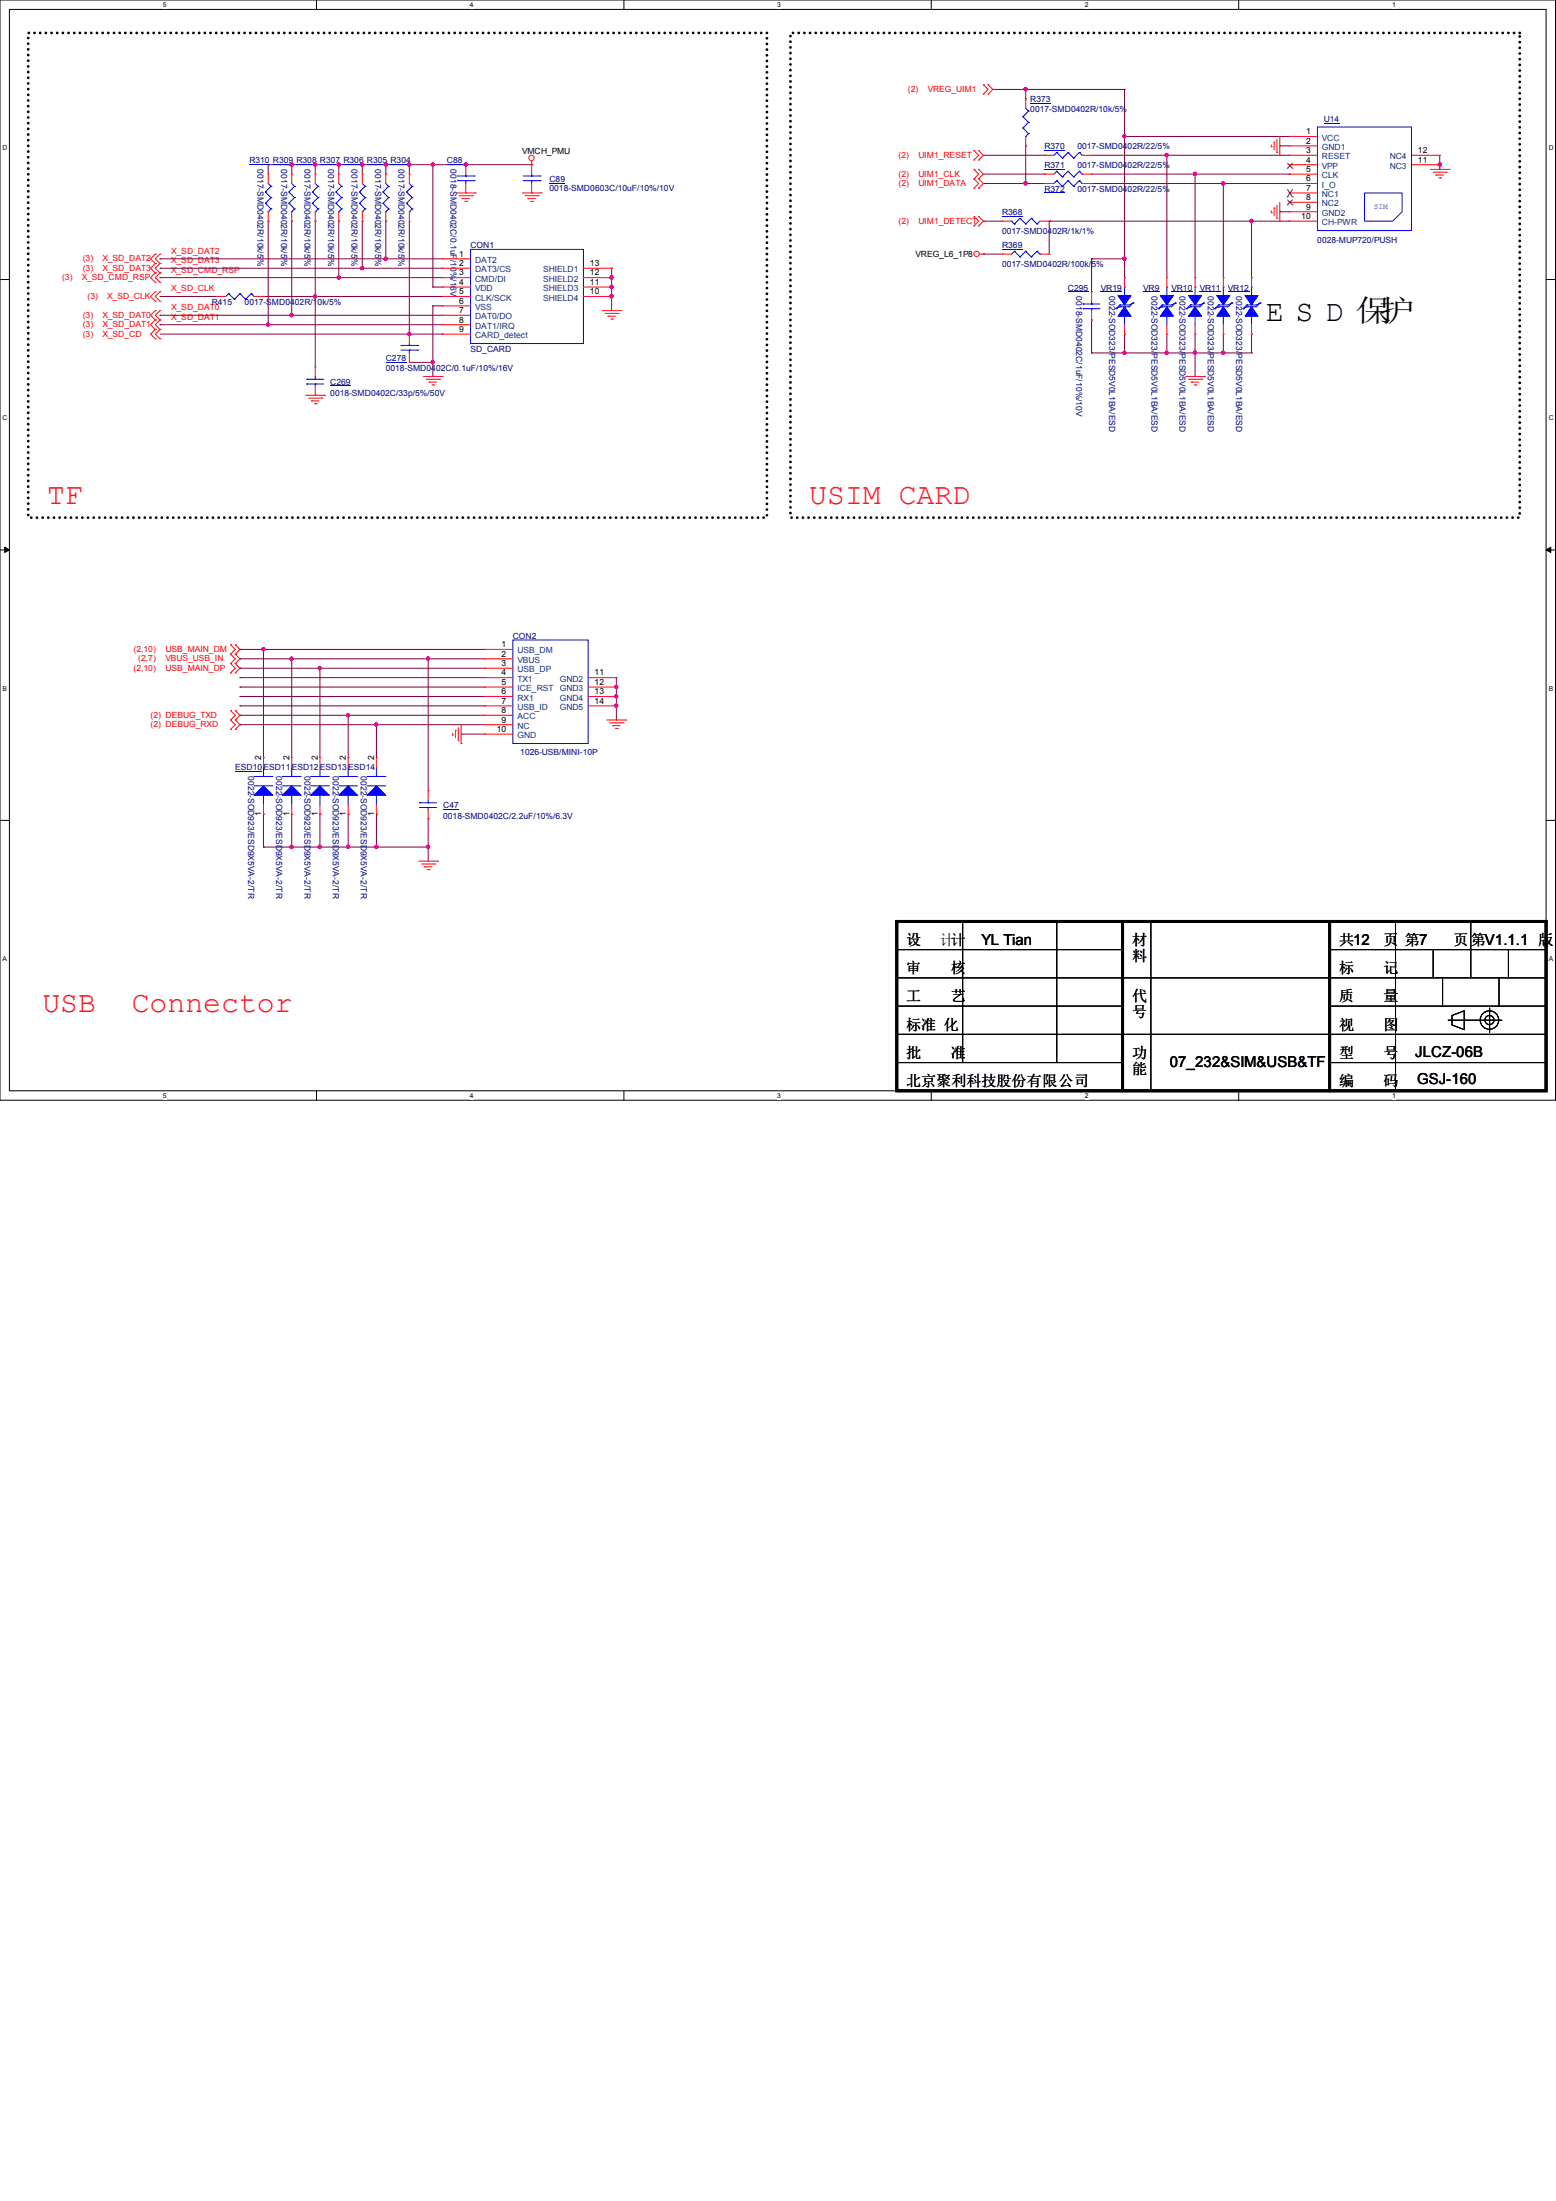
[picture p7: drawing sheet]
<svg xmlns="http://www.w3.org/2000/svg" width="210mm" height="297mm" viewBox="0 0 210 297" stroke-linecap="round" stroke-linejoin="round" font-family="sans-serif">
<path d="M0 0h209.9v148.5h-209.9zM1.3 1.3h207.4v145.9h-207.4z" fill="none" stroke="#000" stroke-width=".13"/>
<g fill="#fff">
<path d="M22 .1h.5v1h-.5z"/>
<path d="M22 147.3h.5v1h-.5z"/>
</g>
<path d="M42.7 0v1.3M42.7 147.2v1.3" fill="none" stroke="#000" stroke-width=".13"/>
<g fill="#fff">
<path d="M63.4 .1h.5v1h-.5z"/>
<path d="M63.4 147.3h.5v1h-.5z"/>
</g>
<path d="M84.2 0v1.3M84.2 147.2v1.3" fill="none" stroke="#000" stroke-width=".13"/>
<g fill="#fff">
<path d="M104.9 .1h.5v1h-.5z"/>
<path d="M104.9 147.3h.5v1h-.5z"/>
</g>
<path d="M125.7 0v1.3M125.7 147.2v1.3" fill="none" stroke="#000" stroke-width=".13"/>
<g fill="#fff">
<path d="M146.4 .1h.5v1h-.5z"/>
<path d="M146.4 147.3h.5v1h-.5z"/>
</g>
<path d="M167.2 0v1.3M167.2 147.2v1.3" fill="none" stroke="#000" stroke-width=".13"/>
<g fill="#fff">
<path d="M187.9 .1h.5v1h-.5z"/>
<path d="M187.9 147.3h.5v1h-.5z"/>
<path d="M.3 19.5h.7v1h-.7z"/>
<path d="M209 19.5h.6v1h-.6z"/>
<path d="M.3 55.9h.7v1h-.7z"/>
<path d="M209 55.9h.6v1h-.6z"/>
</g>
<path d="M0 37.7h1.3M208.7 37.7h1.2" fill="none" stroke="#000" stroke-width=".13"/>
<g fill="#fff">
<path d="M.3 92.4h.6v1h-.6z"/>
<path d="M209 92.4h.6v1h-.6z"/>
</g>
<path d="M0 74.2h1.3M208.7 74.2h1.2" fill="none" stroke="#000" stroke-width=".13"/>
<path d="M.6 73.8l.7 .4-.7 .3zM208.7 74.2l.6-.4v.7z" fill="#000" stroke="#000" stroke-width=".13"/>
<g fill="#fff">
<path d="M.3 128.9h.6v1h-.6z"/>
<path d="M209 128.9h.5v1h-.5z"/>
</g>
<g fill="none" stroke="#000" stroke-width=".13">
<path d="M0 110.7h1.3M208.7 110.7h1.2M121 139.6h87.7M121 132h87.7M121 128.1h30.5M121 135.8h30.5M129.9 124.3v19.1M142.6 124.3v19.1M155.3 124.3v22.9M179.5 135.8h29.2M179.5 128.1h29.2M188.3 124.3v22.9"/>
<path d="M193.4 128.1v3.9M194.7 132v3.8M195.5 137.7h7.2M196 137l1.6-.6v2.5l-1.6-.6zM198.5 124.3v7.7M201 136v3.3M202.3 132v3.8M203.6 128.1v3.9M121 143.4h30.5M179.5 143.4h29.2"/>
<circle cx="201" cy="137.6" r=".61"/>
<circle cx="201" cy="137.6" r="1.25"/>
</g>
<path d="M3.8 4.4h99.7v65.4h-99.7zM106.7 4.4h98.4v65.4h-98.4z" fill="none" stroke="#000" stroke-width=".38" stroke-dasharray="0 .8"/>
<g fill="none" stroke="#800040" stroke-width=".13">
<path d="M134 12.1h17.8M138.4 12.1h.1M138.4 19.7h.1M138.4 13.3h.1M138.4 12.1v1.2M138.4 19.7v5.1M151.8 12.1h.1M151.8 12.1v25.4M151.8 18.4h22.2M172.7 19.7h.1M172.7 19.7h1.3M174 18.4h.1"/>
<path d="M21.6 37.5h.1M21.6 36.2h.1M21.6 34.9h.1M21.6 37.5h38.1M21.6 36.2h38.1M21.6 34.9h38.1M36.2 29.8h.1M36.2 22.2h.1M36.2 22.2h35.6M36.2 22.2v1.3M36.2 29.8v14M39.4 29.8h.1"/>
<path d="M39.4 22.2h.1M39.4 22.2v1.3M39.4 29.8v12.7M42.5 29.8h.1M42.5 22.2h.1M42.5 22.2v1.3M42.5 29.8v19.7M45.7 29.8h.1M45.7 37.5h.1M45.7 22.2h.1M45.7 22.2v1.3M45.7 29.8v7.7"/>
<path d="M48.9 29.8h.1M48.9 36.2h.1M48.9 22.2h.1M48.9 22.2v1.3M48.9 29.8v6.4M52.1 29.8h.1M52.1 34.9h.1M52.1 22.2h.1M52.1 22.2v1.3M52.1 29.8v5.1M55.2 22.2h.1M55.2 22.2v1.3"/>
<path d="M55.2 29.8v15.3M58.4 38.7h.1M58.4 22.2h.1M58.4 38.7h1.3M58.4 22.2v16.5M62.9 22.2h.1M71.8 22.2h.1M82.5 36.2h.1M82.5 37.5h.1M82.5 38.7h.1M82.5 36.2v5.7M132.7 29.8h.1"/>
<path d="M132.7 34.3h.1M132.7 24.8h8.3M132.7 21h8.3M132.7 23.5h8.3M132.7 29.8h2.6M132.7 34.3h2.6M138.4 24.8h.1M141 21h.1M141 23.5h.1M141 24.8h.1M141.6 29.8h.1M141.6 29.8h32.4"/>
<path d="M141.6 29.8v4.5M147.3 34.9h.1M147.3 34.9h4.5M147.3 24.8h26.7M147.3 21h26.7M147.3 23.5h26.7M147.3 34.9v4.5M151.8 34.9h.1M151.8 37.5h.1M157.5 21h.1M157.5 21v16.5M161.3 23.5h.1"/>
<path d="M161.3 23.5v14M165.1 24.8h.1M165.1 24.8v12.7M168.9 29.8h.1M168.9 29.8v7.7M172.7 28.6h.1M172.7 28.6h1.3M174 21h.1M174 23.5h.1M174 24.8h.1M174 29.8h.1M194.3 22.2h.1"/>
<path d="M194.3 22.9h.1M194.3 21v1.9M21.6 43.8h.1M21.6 42.5h.1M21.6 43.8h38.1M21.6 42.5h38.1M21.6 40h7.6M21.6 45.1h38.1M29.2 40h.1M35.6 40h24.1M36.2 43.8h.1M39.4 42.5h.1"/>
<path d="M42.5 40h.1M55.2 45.1h.1M55.2 48.9h3.2M58.4 41.3h.1M58.4 48.9h.1M58.4 50.8h.1M58.4 41.3v9.5M58.4 41.3h1.3M59.7 40h.1M59.7 45.1h.1M82.5 40h.1M147.3 47.6h.1"/>
<path d="M147.3 43.2h.1M147.3 47.6h21.6M147.3 43.2v4.4M151.8 45.1h.1M151.8 45.1v2.5M157.5 47.6h.1M157.5 45.1v2.5M161.3 47.6h.1M161.3 50.8h.1M161.3 45.1v5.7M165.1 47.6h.1M165.1 45.1v2.5"/>
<path d="M168.9 45.1h.1M168.9 47.6h.1M168.9 45.1v2.5M32.4 90.2h.1M32.4 87.6h.1M32.4 88.9h.1M32.4 94h.1M32.4 95.2h.1M32.4 96.5h.1M32.4 97.8h.1M32.4 91.4h.1M32.4 92.7h.1"/>
<path d="M32.4 90.2h33M32.4 87.6h33M32.4 88.9h33M32.4 94h33M32.4 95.2h33M32.4 96.5h33M32.4 97.8h33M32.4 91.4h33M32.4 92.7h33M35.6 87.6h.1M35.6 87.6v14.6M39.4 88.9h.1"/>
<path d="M39.4 88.9v13.3M43.2 90.2h.1M43.2 90.2v12M47 96.5h.1M47 96.5v5.7M50.8 97.8h.1M50.8 97.8v4.4M57.8 88.9h.1M57.8 88.9v17.8M62.2 99.1h.1M62.2 99.1h3.2M83.2 92.7h.1"/>
<path d="M83.2 94h.1M83.2 95.2h.1M83.2 97.2h.1M83.2 91.4v5.8M35.6 109.9h.1M35.6 114.3h.1M35.6 109.9v4.4M35.6 114.3h22.2M39.4 109.9h.1M39.4 114.3h.1M39.4 109.9v4.4M43.2 109.9h.1"/>
<path d="M43.2 114.3h.1M43.2 109.9v4.4M47 109.9h.1M47 114.3h.1M47 109.9v4.4M50.8 109.9h.1M50.8 114.3h.1M50.8 109.9v4.4M57.8 110.5h.1M57.8 114.3h.1M57.8 110.5v5.7"/>
</g>
<g fill="#f0f" stroke="#f0f" stroke-width=".13">
<circle cx="57.8" cy="114.3" r=".23"/>
<circle cx="35.5" cy="87.6" r=".23"/>
<circle cx="43.2" cy="90.1" r=".23"/>
<circle cx="57.8" cy="88.9" r=".23"/>
<circle cx="39.3" cy="88.9" r=".23"/>
<circle cx="39.3" cy="114.3" r=".23"/>
<circle cx="43.2" cy="114.3" r=".23"/>
<circle cx="47" cy="114.3" r=".23"/>
<circle cx="50.8" cy="114.3" r=".23"/>
<circle cx="58.4" cy="22.2" r=".23"/>
<circle cx="58.4" cy="48.9" r=".23"/>
<circle cx="52" cy="34.9" r=".23"/>
<circle cx="48.9" cy="36.2" r=".23"/>
<circle cx="45.7" cy="37.4" r=".23"/>
<circle cx="39.3" cy="42.5" r=".23"/>
<circle cx="36.2" cy="43.8" r=".23"/>
<circle cx="42.5" cy="22.2" r=".23"/>
<circle cx="39.3" cy="22.2" r=".23"/>
<circle cx="52" cy="22.2" r=".23"/>
<circle cx="55.2" cy="22.2" r=".23"/>
<circle cx="45.7" cy="22.2" r=".23"/>
<circle cx="48.9" cy="22.2" r=".23"/>
<circle cx="47" cy="96.5" r=".23"/>
<circle cx="50.8" cy="97.8" r=".23"/>
<circle cx="82.5" cy="38.7" r=".23"/>
<circle cx="82.5" cy="37.4" r=".23"/>
<circle cx="82.5" cy="40" r=".23"/>
<circle cx="168.9" cy="29.8" r=".23"/>
<circle cx="151.7" cy="18.4" r=".23"/>
<circle cx="157.5" cy="20.9" r=".23"/>
<circle cx="165.1" cy="47.6" r=".23"/>
<circle cx="157.5" cy="47.6" r=".23"/>
<circle cx="161.3" cy="47.6" r=".23"/>
<circle cx="161.3" cy="23.5" r=".23"/>
<circle cx="165.1" cy="24.7" r=".23"/>
<circle cx="151.7" cy="34.9" r=".23"/>
<circle cx="138.4" cy="12" r=".23"/>
<circle cx="138.4" cy="24.7" r=".23"/>
<circle cx="151.7" cy="47.6" r=".23"/>
<circle cx="194.3" cy="22.2" r=".23"/>
<circle cx="83.2" cy="92.7" r=".23"/>
<circle cx="83.2" cy="94" r=".23"/>
<circle cx="83.2" cy="95.2" r=".23"/>
<circle cx="42.5" cy="40" r=".23"/>
<circle cx="55.2" cy="45.1" r=".23"/>
<circle cx="62.8" cy="22.2" r=".23"/>
</g>
<g fill="none" stroke="#f00" stroke-width=".13">
<path d="M132.7 11.4h.1M132.7 12.7h.1M132.7 11.4l.6 .7-.6 .6M133.3 12.7h.1M133.3 11.4h.1M133.3 11.4l.7 .7-.7 .6M138.4 13.3h.1M138.4 19.7h.1M138.4 13.3v1.3M138.4 18.4v1.3M171.6 19.8h.1M171.6 19.6v.2"/>
<path d="M172 19.2h.1M172 19.2v1M172.3 18.8v1.8M172.7 18.4v2.6M174 18.4h.1M174 19.7h.1M174 18.4h3.8M174 19.7h3.8M21 34.3h.1M21 35.6h.1M21 36.8h.1M21 38.1h.1"/>
<path d="M21 39.4h.1M21 34.3l-.7 .6 .7 .7M21 35.6l-.7 .6 .7 .6M21 36.8l-.7 .7 .7 .6M21 39.4l-.7 .6 .7 .6M21.6 34.3h.1M21.6 35.6h.1M21.6 36.8h.1M21.6 38.1h.1M21.6 39.4h.1M21.6 34.3l-.6 .6 .6 .7M21.6 35.6l-.6 .6 .6 .6"/>
<path d="M21.6 36.8l-.6 .7 .6 .6M21.6 39.4l-.6 .6 .6 .6M36.2 23.5h.1M36.2 29.8h.1M36.2 23.5v1.3M36.2 28.6v1.2M39.4 23.5h.1M39.4 29.8h.1M39.4 23.5v1.3M39.4 28.6v1.2M42.5 23.5h.1M42.5 29.8h.1"/>
<path d="M42.5 23.5v1.3M42.5 28.6v1.2M45.7 23.5h.1M45.7 29.8h.1M45.7 23.5v1.3M45.7 28.6v1.2M48.9 23.5h.1M48.9 29.8h.1M48.9 23.5v1.3M48.9 28.6v1.2M52.1 23.5h.1M52.1 29.8h.1"/>
<path d="M52.1 23.5v1.3M52.1 28.6v1.2M55.2 23.5h.1M55.2 29.8h.1M55.2 23.5v1.3M55.2 28.6v1.2M59.7 34.9h.1M59.7 36.2h.1M59.7 37.5h.1M59.7 38.7h.1M59.7 34.9h3.8M59.7 36.2h3.8"/>
<path d="M59.7 37.5h3.8M59.7 38.7h3.8M61.6 26h2.5M62 26.4h1.8M62.4 26.8h.1M62.4 26.8h1M62.7 27.2h.3M62.9 22.2h.1M62.9 26h.1M62.9 22.2v1.3M62.9 24.8v1.2M63 27.2h.1"/>
<path d="M63.8 26.4h.1M64.1 26h.1M70.5 26h2.5M70.9 26.4h1.7M71.2 26.8h.1M71.2 26.8h1.1M71.6 27.2h.3M71.8 22.2h.1M71.8 26h.1M71.8 21.7v1.8M71.8 24.8v1.2M71.9 27.2h.1"/>
<path d="M72.6 26.4h.1M73 26h.1M78.7 36.2h3.8M78.7 37.5h3.8M78.7 38.7h3.8M82.5 38.7h.1M82.5 37.5h.1M82.5 36.2h.1M131.4 20.3h.1M131.4 21.6h.1M131.4 22.9h.1M131.4 24.1h.1"/>
<path d="M131.4 25.4h.1M131.4 29.2h.1M131.4 30.5h.1M131.4 20.3l.7 .7-.7 .6M131.4 22.9l.7 .6-.7 .6M131.4 24.1l.7 .7-.7 .6M131.4 29.2l.7 .6-.7 .7M132.1 21.6h.1M132.1 20.3h.1M132.1 24.1h.1M132.1 22.9h.1M132.1 25.4h.1"/>
<path d="M132.1 30.5h.1M132.1 29.2h.1M132.1 20.3l.6 .7-.6 .6M132.1 22.9l.6 .6-.6 .6M132.1 24.1l.6 .7-.6 .6M132.1 29.2l.6 .6-.6 .7M132.2 34.3h.5M132.7 34.3h.1M135.3 29.8h.1M135.3 34.3h.1M135.3 34.3h1.2M135.3 29.8h1.2"/>
<path d="M140.3 34.3h1.3M140.3 29.8h1.3M141 23.5h.1M141 24.8h.1M141 21h.1M141 23.5h1.2M141 24.8h1.2M141 21h1.2M141.6 29.8h.1M141.6 34.3h.1M146 23.5h1.3M146 24.8h1.3"/>
<path d="M146 21h1.3M147.3 23.5h.1M147.3 39.4h.1M147.3 24.8h.1M147.3 21h.1M147.3 39.4v1.2M151.8 37.5h.1M151.8 37.5v1.2M157.5 37.5h.1M157.5 37.5v1.2M161.3 37.5h.1M161.3 37.5v1.2"/>
<path d="M165.1 37.5h.1M165.1 37.5v1.2M168.9 37.5h.1M168.9 37.5v1.2M171.6 28.7h.1M171.6 28.4v.3M172 28.1h.1M172 28.1v1M172.3 20.6h.1M172.3 29.5h.1M172.3 27.7v1.8M172.7 21h.1"/>
<path d="M172.7 29.8h.1M172.7 27.3v2.5M174 21h.1M174 22.2h.1M174 23.5h.1M174 24.8h.1M174 26h.1M174 27.3h.1M174 28.6h.1M174 29.8h.1M174 26h3.8M174 29.8h3.8"/>
<path d="M174 23.5h3.8M174 24.8h3.8M174 21h3.8M174 22.2h3.8M174 27.3h3.8M174 28.6h3.8M190.5 21h3.8M190.5 22.2h3.8M193 22.9h2.6M193.4 23.2h1.8M193.8 23.6h.1M193.8 23.6h1"/>
<path d="M194.2 24h.2M194.3 22.2h.1M194.3 21h.1M194.4 24h.1M195.2 23.2h.1M195.6 22.9h.1M21 40.6h.1M21 41.9h.1M21 43.2h.1M21 44.4h.1M21 45.7h.1M21 41.9l-.7 .6 .7 .7"/>
<path d="M21 43.2l-.7 .6 .7 .6M21 44.4l-.7 .7 .7 .6M21.6 40.6h.1M21.6 41.9h.1M21.6 43.2h.1M21.6 44.4h.1M21.6 45.7h.1M21.6 41.9l-.6 .6 .6 .7M21.6 43.2l-.6 .6 .6 .6M21.6 44.4l-.6 .7 .6 .6M29.2 40h.1M29.2 40h1.3"/>
<path d="M34.3 40h1.3M35.6 40h.1M41.3 53.3h2.5M41.7 53.7h1.7M42 54.1h.1M42 54.1h1.1M42.4 54.5h.3M42.5 53.3h.1M42.5 49.5h.1M42.5 49.5v1.3M42.5 52.1v1.2M42.7 54.5h.1"/>
<path d="M43.4 53.7h.1M43.8 53.3h.1M55.2 45.1h.1M55.2 48.9h.1M55.2 45.1v1.3M55.2 47.6v1.3M57.1 50.8h2.6M57.5 51.2h1.8M57.9 51.6h.1M57.9 51.6h1M58.3 51.9h.2M58.5 51.9h.1"/>
<path d="M59.3 51.2h.1M59.7 50.8h.1M59.7 40h.1M59.7 41.3h.1M59.7 42.5h.1M59.7 43.8h.1M59.7 45.1h.1M59.7 40h3.8M59.7 41.3h3.8M59.7 42.5h3.8M59.7 43.8h3.8M59.7 45.1h3.8"/>
<path d="M78.7 40h3.8M81.3 41.9h2.5M81.7 42.3h1.7M82 42.7h.1M82 42.7h1.1M82.4 43.1h.3M82.5 40h.1M82.7 43.1h.1M83.4 42.3h.1M83.8 41.9h.1M147.3 43.2h.1M147.3 41.9v1.3"/>
<path d="M151.8 45.1h.1M151.8 43.8v1.3M157.5 45.1h.1M157.5 43.8v1.3M160 50.8h2.6M160.4 51.2h1.8M160.8 51.6h.1M160.8 51.6h1M161.2 51.9h.2M161.3 45.1h.1M161.3 43.8v1.3M161.4 51.9h.1"/>
<path d="M162.2 51.2h.1M162.6 50.8h.1M165.1 45.1h.1M165.1 43.8v1.3M168.9 45.1h.1M168.9 43.8v1.3M31.1 88.3h.1M31.1 89.5h.1M31.1 87h.1M31.1 90.8h.1M31.1 95.9h.1M31.1 97.2h.1"/>
<path d="M31.1 98.4h.1M31.1 88.3l.6 .6-.6 .6M31.1 87l.6 .6-.6 .7M31.1 89.5l.6 .7-.6 .6M31.1 95.9l.6 .6-.6 .7M31.1 97.2l.6 .6-.6 .6M31.7 89.5h.1M31.7 88.3h.1M31.7 87h.1M31.7 90.8h.1M31.7 97.2h.1M31.7 95.9h.1"/>
<path d="M31.7 98.4h.1M31.7 88.3l.7 .6-.7 .6M31.7 87l.7 .6-.7 .7M31.7 89.5l.7 .7-.7 .6M31.7 95.9l.7 .6-.7 .7M31.7 97.2l.7 .6-.7 .6M61.1 99.2h.1M61.1 98.9v.3M61.5 98.6h.1M61.5 98.6v1M61.8 99.9h.1M61.8 98.2v1.7"/>
<path d="M62.2 97.8v2.5M65.4 87.6h.1M65.4 88.9h.1M65.4 90.2h.1M65.4 91.4h.1M65.4 92.7h.1M65.4 94h.1M65.4 95.2h.1M65.4 96.5h.1M65.4 97.8h.1M65.4 99.1h.1M65.4 87.6h3.8"/>
<path d="M65.4 88.9h3.8M65.4 90.2h3.8M65.4 91.4h3.8M65.4 92.7h3.8M65.4 94h3.8M65.4 95.2h3.8M65.4 96.5h3.8M65.4 97.8h3.8M65.4 99.1h3.8M79.4 91.4h3.8M79.4 92.7h3.8M79.4 94h3.8"/>
<path d="M79.4 95.2h3.8M81.9 97.2h2.6M82.3 97.5h1.8M82.7 97.9h.1M82.7 97.9h1M83.1 98.3h.2M83.2 91.4h.1M83.2 92.7h.1M83.2 94h.1M83.2 95.2h.1M83.3 98.3h.1M84.1 97.5h.1"/>
<path d="M84.5 97.2h.1M35.6 109.9h.1M35.6 102.2h.1M35.6 102.2v1.3M35.6 108.6v1.3M39.4 109.9h.1M39.4 102.2h.1M39.4 102.2v1.3M39.4 108.6v1.3M43.2 109.9h.1M43.2 102.2h.1M43.2 102.2v1.3"/>
<path d="M43.2 108.6v1.3M47 109.9h.1M47 102.2h.1M47 102.2v1.3M47 108.6v1.3M50.8 109.9h.1M50.8 102.2h.1M50.8 102.2v1.3M50.8 108.6v1.3M56.5 116.2h2.6M56.9 116.6h1.8M57.3 117h.1"/>
<path d="M57.3 117h1M57.7 117.3h.2M57.8 110.5h.1M57.8 106.7h.1M57.8 106.7v1.2M57.8 109.2v1.3M57.9 117.3h.1M58.7 116.6h.1M59.1 116.2h.1M62.2 100.3h.1"/>
<circle cx="71.7" cy="21.3" r=".36"/>
<circle cx="131.8" cy="34.3" r=".36"/>
</g>
<path d="M121 124.3h87.7v22.9h-87.7zM121 124.3h58.5M151.5 124.3v22.9M179.5 124.3h29.2M179.5 124.3v22.9" fill="none" stroke="#000" stroke-width=".38"/>
<g fill="none" stroke="#00f" stroke-width=".13">
<path d="M138 15.7h.1M138 17.3h.1M138 15.7l.8 .8M138 17.3l.8 .7M138.4 18.4h.1M138.4 14.6l.4 .4M138.8 15h.1M138.8 16.5h.1M138.8 18h.1M138.8 15l-.8 .7M138.8 16.5l-.8 .8M138.8 18l-.4 .4"/>
<path d="M177.8 17.1h12.7v14h-12.7zM30.9 39.6h.1M30.9 39.6l-.4 .4M30.9 39.6l.7 .8M32.4 39.6h.1M32.4 39.6l-.8 .8M32.4 39.6l.7 .8M33.9 39.6h.1M33.9 39.6l-.8 .8M33.9 39.6l.4 .4M35.8 25.9h.1M35.8 27.4h.1"/>
<path d="M35.8 25.9l.8 .8M35.8 27.4l.8 .8M36.2 28.6h.1M36.2 24.8l.4 .3M36.6 25.1h.1M36.6 26.7h.1M36.6 28.2h.1M36.6 25.1l-.8 .8M36.6 26.7l-.8 .7M36.6 28.2l-.4 .4M39 25.9h.1M39 27.4h.1"/>
<path d="M39 25.9l.8 .8M39 27.4l.8 .8M39.4 28.6h.1M39.4 24.8l.4 .3M39.8 25.1h.1M39.8 26.7h.1M39.8 28.2h.1M39.8 25.1l-.8 .8M39.8 26.7l-.8 .7M39.8 28.2l-.4 .4M42.2 25.9h.1M42.2 27.4h.1"/>
<path d="M42.2 25.9l.7 .8M42.2 27.4l.7 .8M42.5 28.6h.1M42.5 24.8l.4 .3M42.9 25.1h.1M42.9 26.7h.1M42.9 28.2h.1M42.9 25.1l-.7 .8M42.9 26.7l-.7 .7M42.9 28.2l-.4 .4M45.3 25.9h.1M45.3 27.4h.1"/>
<path d="M45.3 25.9l.8 .8M45.3 27.4l.8 .8M45.7 28.6h.1M45.7 24.8l.4 .3M46.1 25.1h.1M46.1 26.7h.1M46.1 28.2h.1M46.1 25.1l-.8 .8M46.1 26.7l-.8 .7M46.1 28.2l-.4 .4M48.5 25.9h.1M48.5 27.4h.1"/>
<path d="M48.5 25.9l.8 .8M48.5 27.4l.8 .8M48.9 28.6h.1M48.9 24.8l.4 .3M49.3 25.1h.1M49.3 26.7h.1M49.3 28.2h.1M49.3 25.1l-.8 .8M49.3 26.7l-.8 .7M49.3 28.2l-.4 .4M51.7 25.9h.1M51.7 27.4h.1"/>
<path d="M51.7 25.9l.8 .8M51.7 27.4l.8 .8M52.1 28.6h.1M52.1 24.8l.4 .3M52.5 25.1h.1M52.5 26.7h.1M52.5 28.2h.1M52.5 25.1l-.8 .8M52.5 26.7l-.8 .7M52.5 28.2l-.4 .4M54.9 25.9h.1M54.9 27.4h.1"/>
<path d="M54.9 25.9l.7 .8M54.9 27.4l.7 .8M55.2 28.6h.1M55.2 24.8l.4 .3M55.6 25.1h.1M55.6 26.7h.1M55.6 28.2h.1M55.6 25.1l-.7 .8M55.6 26.7l-.7 .7M55.6 28.2l-.4 .4M61.7 24.4h2.3M61.7 23.7h2.3"/>
<path d="M62.9 23.7h.1M62.9 24.4h.1M62.9 23.5v.2M62.9 24.4v.4M63.5 33.7h15.2v12.7h-15.2zM64 24.4h.1M64 23.7h.1M70.6 24.4h2.3M70.6 23.7h2.3M71.8 23.7h.1M71.8 24.4h.1M71.8 23.5v.2"/>
<path d="M71.8 24.4v.4M72.9 24.4h.1M72.9 23.7h.1M136.5 29.8h.1M136.5 29.8l.4 .4M136.9 30.2h.1M136.9 33.9h.1M136.9 33.9l-.4 .4M136.9 33.9l.8 .8M137.7 29.5h.1M137.7 34.7h.1M137.7 29.5l.7 .7"/>
<path d="M137.7 29.5l-.8 .7M138.4 30.2h.1M138.4 33.9h.1M138.4 33.9l-.7 .8M138.4 33.9l.8 .8M139.2 29.5h.1M139.2 34.7h.1M139.2 29.5l.8 .7M139.2 29.5l-.8 .7M140 30.2h.1M140 33.9h.1M140 33.9l-.8 .8"/>
<path d="M140 33.9l.3 .4M140.3 34.3h.1M140.3 29.8l-.3 .4M142.6 23.1h.1M142.6 24.4h.1M142.6 20.6h.1M142.6 23.1l-.4 .4M142.6 23.1l.8 .8M142.6 24.4l-.4 .4M142.6 24.4l.8 .7M142.6 20.6l-.4 .4M142.6 20.6l.8 .7"/>
<path d="M143.4 23.9h.1M143.4 25.1h.1M143.4 21.3h.1M144.1 23.1h.1M144.1 24.4h.1M144.1 20.6h.1M144.1 23.1l-.7 .8M144.1 23.1l.8 .8M144.1 24.4l-.7 .7M144.1 24.4l.8 .7M144.1 20.6l-.7 .7M144.1 20.6l.8 .7"/>
<path d="M144.9 23.9h.1M144.9 25.1h.1M144.9 21.3h.1M145.7 23.1h.1M145.7 24.4h.1M145.7 20.6h.1M145.7 23.1l-.8 .8M145.7 23.1l.3 .4M145.7 24.4l-.8 .7M145.7 24.4l.3 .4M145.7 20.6l-.8 .7M145.7 20.6l.3 .4"/>
<path d="M146 23.5h.1M146 24.8h.1M146 21h.1M151.8 38.7h.1M151.8 38.7v1.3M157.5 38.7h.1M157.5 38.7v1.3M161.3 38.7h.1M161.3 38.7v1.3M165.1 38.7h.1M165.1 38.7v1.3M168.9 38.7h.1"/>
<path d="M168.9 38.7v1.3M184.1 26h5.1v2.6l-1.2 1.2h-3.9zM31.6 40.4h.1M33.1 40.4h.1M34.3 40h.1M41.4 51.2h.1M41.4 51.8h.1M41.4 51.2h2.3M41.4 51.8h2.3M42.5 51.8h.1M42.5 51.2h.1M42.5 50.8v.4"/>
<path d="M42.5 51.8v.3M54.1 47.2h2.3M54.1 46.6h2.3M55.2 46.6h.1M55.2 47.2h.1M55.2 46.4v.2M55.2 47.2v.4M56.4 47.2h.1M56.4 46.6h.1M146.2 41h.1M146.2 41.7h.1M146.2 41h2.3"/>
<path d="M146.2 41.7h2.3M147.3 41.7h.1M147.3 41h.1M147.3 40.6v.4M147.3 41.7v.2M150.6 41.7h.1M151.1 41.1h.1M151.1 41.4h.1M151.1 41.1l-.5 .6M151.1 41.4l-.5 .3M151.8 42.5h.1M151.8 42.5v1.3"/>
<path d="M152.9 40.9h.1M152.9 40.9l-.5 .2h-1.3M152.9 40.9l-.5 .5h-1.3M156.3 41.7h.1M156.8 41.1h.1M156.8 41.4h.1M156.8 41.1l-.5 .6M156.8 41.4l-.5 .3M157.5 42.5h.1M157.5 42.5v1.3M158.6 40.9h.1M158.6 40.9l-.5 .2h-1.3"/>
<path d="M158.6 40.9l-.5 .5h-1.3M160.1 41.7h.1M160.7 41.1h.1M160.7 41.4h.1M160.7 41.1l-.6 .6M160.7 41.4l-.6 .3M161.3 42.5h.1M161.3 42.5v1.3M162.4 40.9h.1M162.4 40.9l-.5 .2h-1.2M162.4 40.9l-.5 .5h-1.2M164 41.7h.1"/>
<path d="M164.5 41.1h.1M164.5 41.4h.1M164.5 41.1l-.5 .6M164.5 41.4l-.5 .3M165.1 42.5h.1M165.1 42.5v1.3M166.2 40.9h.1M166.2 40.9l-.5 .2h-1.2M166.2 40.9l-.5 .5h-1.2M167.8 41.7h.1M168.3 41.1h.1M168.3 41.4h.1"/>
<path d="M168.3 41.1l-.5 .6M168.3 41.4l-.5 .3M168.9 42.5h.1M168.9 42.5v1.3M170.1 40.9h.1M170.1 40.9l-.6 .2h-1.2M170.1 40.9l-.6 .5h-1.2M69.2 86.4h10.2v13.9h-10.2zM34.3 106h2.5M34.3 104.8h2.5M35.6 103.5v1.3M35.6 107.3v1.3"/>
<path d="M38.1 106h2.5M38.1 104.8h2.5M39.4 103.5v1.3M39.4 107.3v1.3M41.9 106h2.5M41.9 104.8h2.5M43.2 103.5v1.3M43.2 107.3v1.3M45.7 106h2.6M45.7 104.8h2.6M47 103.5v1.3M47 107.3v1.3"/>
<path d="M49.5 106h2.6M49.5 104.8h2.6M50.8 103.5v1.3M50.8 107.3v1.3M56.6 108.3h.1M56.6 109h.1M56.6 108.3h2.3M56.6 109h2.3M57.8 109h.1M57.8 108.3h.1M57.8 107.9v.4M57.8 109v.2"/>
</g>
<g fill="#00f" stroke="#00f" stroke-width=".13">
<path d="M161.3 41.4l.9 1.3h-1.8z" fill-rule="evenodd"/>
<path d="M160.4 39.9h1.8l-.9 1.2z" fill-rule="evenodd"/>
<path d="M38.1 107.3l1.3-1.3 1.2 1.3z" fill-rule="evenodd"/>
<path d="M41.9 107.3l1.3-1.3 1.2 1.3z" fill-rule="evenodd"/>
<path d="M45.7 107.3l1.3-1.3 1.3 1.3z" fill-rule="evenodd"/>
<path d="M49.5 107.3l1.3-1.3 1.3 1.3z" fill-rule="evenodd"/>
<path d="M165.1 41.4l.9 1.3h-1.8z" fill-rule="evenodd"/>
<path d="M164.2 39.9h1.8l-.9 1.2z" fill-rule="evenodd"/>
<path d="M151.8 41.4l.9 1.3h-1.8z" fill-rule="evenodd"/>
<path d="M150.9 39.9h1.8l-.9 1.2z" fill-rule="evenodd"/>
<path d="M168.9 41.4l.9 1.3h-1.8z" fill-rule="evenodd"/>
<path d="M168 39.9h1.8l-.9 1.2z" fill-rule="evenodd"/>
<path d="M157.5 41.4l.9 1.3h-1.8z" fill-rule="evenodd"/>
<path d="M156.6 39.9h1.8l-.9 1.2z" fill-rule="evenodd"/>
<path d="M34.3 107.3l1.3-1.3 1.2 1.3z" fill-rule="evenodd"/>
</g>
<g fill="none" stroke="#000080" stroke-width=".13">
<path d="M139.1 14h2.7M178.7 16.6h2.1M33.7 22.2h2.7M36.8 22.2h2.8M40 22.2h2.8M43.2 22.2h2.7M46.4 22.2h2.7M49.5 22.2h2.8M52.7 22.2h2.8M60.3 22.2h2.1M74.2 24.8h2.1M135.3 29.2h2.7"/>
<path d="M135.3 33.7h2.7M141 22.9h2.7M141 26h2.7M141 20.3h2.7M144.1 39.4h2.8M148.6 39.4h2.8M154.3 39.4h2.2M158.1 39.4h2.9M161.9 39.4h2.9M165.7 39.4h2.9M44.6 52.1h2.7M52.1 48.9h2.7"/>
<path d="M31.7 104.1h3.7M59.8 109.2h2.1"/>
</g>
<path d="M173.7 22.7h.1M173.7 26.6h.1M173.7 27.7h.1M173.7 22l.7 .7M173.7 25.5l.7 1.1M173.7 26.9l.7 .8M174.4 22.7h.1M174.4 26.6h.1M174.4 27.7h.1M174.4 22l-.7 .7M174.4 25.5l-.7 1.1M174.4 26.9l-.7 .8" fill="none" stroke="#804000" stroke-width=".13"/>
<text font-size="4.1" x="170.8" y="43.3">E S D 保护</text>
<g font-size="4" fill="#f00">
<text x="6.4" y="68">TF</text>
<text x="109.2" y="68">USIM CARD</text>
<text x="5.7" y="136.6">USB</text>
<text x="17.8" y="136.6">Connector</text>
</g>
<g font-size="2">
<text x="122.3" y="131.3">审</text>
<text x="122.3" y="127.5">设</text>
<text x="126.8" y="127.5">计计</text>
<text x="128.3" y="131.3">核</text>
<text x="128.3" y="127.5">计</text>
<text x="132.5" y="127.5">YL Tian</text>
<text x="152.8" y="127.5">材</text>
<text x="152.8" y="129.6">料</text>
<text x="180.7" y="131.3">标</text>
<text x="180.7" y="127.5">共12</text>
<text x="186.7" y="131.3">记</text>
<text x="186.7" y="127.5">页</text>
<text x="189.6" y="127.5">第7</text>
<text x="196.2" y="127.5">页</text>
<text x="198.5" y="127.5">第V1.1.1 版</text>
<text x="122.3" y="135.1">工</text>
<text x="128.3" y="135.1">艺</text>
<text x="152.8" y="135.1">代</text>
<text x="152.8" y="137.2">号</text>
<text x="180.7" y="135.1">质</text>
<text x="186.7" y="135.1">量</text>
<text x="122.3" y="138.9">标准 化</text>
<text x="122.3" y="142.7">批</text>
<text x="128.3" y="142.7">准</text>
<text x="152.8" y="142.7">功</text>
<text x="180.7" y="138.9">视</text>
<text x="180.7" y="142.7">型</text>
<text x="186.7" y="138.9">图</text>
<text x="186.7" y="142.7">号</text>
<text x="191" y="142.6">JLCZ-06B</text>
<text x="122.3" y="146.6">北京聚利科技股份有限公司</text>
<text x="152.8" y="144.9">能</text>
<text x="157.9" y="144">07_232&amp;SIM&amp;USB&amp;TF</text>
<text x="180.7" y="146.6">编</text>
<text x="186.7" y="146.6">码</text>
<text x="191.3" y="146.3">GSJ-160</text>
</g>
<g font-size="1.2" fill="#000080">
<text x="34.8" y="22.9" transform="rotate(90 34.8 22.9)">0017-SMD0402R/10k/5%</text>
<text x="37.9" y="22.9" transform="rotate(90 37.9 22.9)">0017-SMD0402R/10k/5%</text>
<text x="41.1" y="22.9" transform="rotate(90 41.1 22.9)">0017-SMD0402R/10k/5%</text>
<text x="44.3" y="22.9" transform="rotate(90 44.3 22.9)">0017-SMD0402R/10k/5%</text>
<text x="47.5" y="22.9" transform="rotate(90 47.5 22.9)">0017-SMD0402R/10k/5%</text>
<text x="50.6" y="22.9" transform="rotate(90 50.6 22.9)">0017-SMD0402R/10k/5%</text>
<text x="53.8" y="22.9" transform="rotate(90 53.8 22.9)">0017-SMD0402R/10k/5%</text>
<text x="60.8" y="22.9" transform="rotate(90 60.8 22.9)">0018-SMD0402C/0.1uF/10%/16V</text>
<text x="145.2" y="40" transform="rotate(90 145.2 40)">0018-SMD0402C/1uF/10%/10V</text>
<text x="149.7" y="40" transform="rotate(90 149.7 40)">0022-SOD323/PESD5V0L1BA/ESD</text>
<text x="155.4" y="40" transform="rotate(90 155.4 40)">0022-SOD323/PESD5V0L1BA/ESD</text>
<text x="159.2" y="40" transform="rotate(90 159.2 40)">0022-SOD323/PESD5V0L1BA/ESD</text>
<text x="163" y="40" transform="rotate(90 163 40)">0022-SOD323/PESD5V0L1BA/ESD</text>
<text x="166.8" y="40" transform="rotate(90 166.8 40)">0022-SOD323/PESD5V0L1BA/ESD</text>
<text x="33.5" y="104.8" transform="rotate(90 33.5 104.8)">0022-SOD923/ESD9X5VA-2/TR</text>
<text x="37.3" y="104.8" transform="rotate(90 37.3 104.8)">0022-SOD923/ESD9X5VA-2/TR</text>
<text x="41.1" y="104.8" transform="rotate(90 41.1 104.8)">0022-SOD923/ESD9X5VA-2/TR</text>
<text x="44.9" y="104.8" transform="rotate(90 44.9 104.8)">0022-SOD923/ESD9X5VA-2/TR</text>
<text x="48.7" y="104.8" transform="rotate(90 48.7 104.8)">0022-SOD923/ESD9X5VA-2/TR</text>
</g>
<g font-size="1.2">
<text x="35.3" y="102.6" transform="rotate(-90 35.3 102.6)">2</text>
<text x="39.1" y="102.6" transform="rotate(-90 39.1 102.6)">2</text>
<text x="42.9" y="102.6" transform="rotate(-90 42.9 102.6)">2</text>
<text x="46.7" y="102.6" transform="rotate(-90 46.7 102.6)">2</text>
<text x="50.5" y="102.6" transform="rotate(-90 50.5 102.6)">2</text>
<text x="35.3" y="110.1" transform="rotate(-90 35.3 110.1)">1</text>
<text x="39.1" y="110.1" transform="rotate(-90 39.1 110.1)">1</text>
<text x="42.9" y="110.1" transform="rotate(-90 42.9 110.1)">1</text>
<text x="46.7" y="110.1" transform="rotate(-90 46.7 110.1)">1</text>
<text x="50.5" y="110.1" transform="rotate(-90 50.5 110.1)">1</text>
</g>
<g font-size="1.1" fill="#f00">
<text x="122.5" y="12.4">(2)</text>
<text x="125.2" y="12.4">VREG_UIM1</text>
<text x="121.3" y="21.3">(2)</text>
<text x="121.3" y="23.8">(2)</text>
<text x="123.9" y="21.3">UIM1_RESET</text>
<text x="123.9" y="23.8">UIM1_CLK</text>
<text x="121.3" y="25.1">(2)</text>
<text x="123.9" y="25.1">UIM1_DATA</text>
<text x="11.2" y="35.3">(3)</text>
<text x="13.8" y="35.3">X_SD_DAT2</text>
<text x="23.1" y="35.5">X_SD_DAT3</text>
<text x="23.1" y="34.2">X_SD_DAT2</text>
<text x="121.3" y="30.2">(2)</text>
<text x="123.9" y="30.2">UIM1_DETECT</text>
<text x="8.4" y="37.8">(3)</text>
<text x="11" y="37.8">X_SD_CMD_RSP</text>
<text x="11.2" y="36.5">(3)</text>
<text x="11.8" y="40.3">(3)</text>
<text x="13.8" y="36.5">X_SD_DAT3</text>
<text x="14.5" y="40.3">X_SD_CLK</text>
<text x="23.1" y="41.9">X_SD_DAT0</text>
<text x="23.1" y="39.3">X_SD_CLK</text>
<text x="23.1" y="36.8">X_SD_CMD_RSP</text>
<text x="11.2" y="42.9">(3)</text>
<text x="11.2" y="44.2">(3)</text>
<text x="11.2" y="45.4">(3)</text>
<text x="13.8" y="42.9">X_SD_DAT0</text>
<text x="13.8" y="44.2">X_SD_DAT1</text>
<text x="13.8" y="45.4">X_SD_CD</text>
<text x="23.1" y="43.1">X_SD_DAT1</text>
<text x="18" y="88">(2,10)</text>
<text x="18.7" y="89.2">(2,7)</text>
<text x="22.4" y="89.2">VBUS_USB_IN</text>
<text x="22.4" y="88">USB_MAIN_DM</text>
<text x="18" y="90.5">(2,10)</text>
<text x="22.4" y="90.5">USB_MAIN_DP</text>
<text x="20.3" y="96.9">(2) DEBUG_TXD</text>
<text x="20.3" y="98.1">(2) DEBUG_RXD</text>
</g>
<g font-size="1.1" fill="#000080">
<text x="139.1" y="13.8">R373</text>
<text x="139.1" y="15.1">0017-SMD0402R/10k/5%</text>
<text x="178.7" y="16.5">U14</text>
<text x="33.7" y="22.1">R310 R309 R308 R307 R306 R305 R304</text>
<text x="60.3" y="22.1">C88</text>
<text x="141" y="22.7">R371</text>
<text x="141" y="20.2">R370</text>
<text x="145.4" y="22.7">0017-SMD0402R/22/5%</text>
<text x="145.4" y="20.2">0017-SMD0402R/22/5%</text>
<text x="74.2" y="24.6">C89</text>
<text x="74.2" y="25.7">0018-SMD0603C/10uF/10%/10V</text>
<text x="135.2" y="29">R368</text>
<text x="141" y="25.9">R372</text>
<text x="145.4" y="25.9">0017-SMD0402R/22/5%</text>
<text x="63.5" y="33.5">CON1</text>
<text x="135.2" y="31.6">0017-SMD0402R/1k/1%</text>
<text x="135.2" y="33.5">R369</text>
<text x="177.8" y="32.9">0028-MUP720/PUSH</text>
<text x="28.6" y="41.1">R415</text>
<text x="33" y="41.1">0017-SMD0402R/10k/5%</text>
<text x="135.2" y="36">0017-SMD0402R/100k/5%</text>
<text x="144.1" y="39.2">C295</text>
<text x="148.6" y="39.2">VR19</text>
<text x="154.3" y="39.2">VR9</text>
<text x="158.1" y="39.2">VR10</text>
<text x="161.9" y="39.2">VR11</text>
<text x="165.7" y="39.2">VR12</text>
<text x="63.5" y="47.5">SD_CARD</text>
<text x="44.6" y="51.9">C269</text>
<text x="44.6" y="53.4">0018-SMD0402C/33p/5%/50V</text>
<text x="52.1" y="48.7">C278</text>
<text x="52.1" y="50">0018-SMD0402C/0.1uF/10%/16V</text>
<text x="69.2" y="86.2">CON2</text>
<text x="70.2" y="101.9">1026-USB/MINI-10P</text>
<text x="31.7" y="104">ESD10ESD11ESD12ESD13ESD14</text>
<text x="59.8" y="109.1">C47</text>
<text x="59.8" y="110.6">0018-SMD0402C/2.2uF/10%/6.3V</text>
</g>
<g font-size="1.1">
<text x="70.5" y="20.8">VMCH_PMU</text>
<text x="176.3" y="18.1">1</text>
<text x="176.3" y="19.4">2</text>
<text x="176.3" y="20.7">3</text>
<text x="176.3" y="21.9">4</text>
<text x="176.3" y="23.2">5</text>
<text x="191.4" y="21.9">11</text>
<text x="191.4" y="20.7">12</text>
<text x="175.6" y="29.5">10</text>
<text x="176.3" y="24.5">6</text>
<text x="176.3" y="25.7">7</text>
<text x="176.3" y="27">8</text>
<text x="176.3" y="28.3">9</text>
<text x="62" y="34.6">1</text>
<text x="62" y="35.9">2</text>
<text x="79.6" y="35.9">13</text>
<text x="123.6" y="34.6">VREG_L6_1P8</text>
<text x="62" y="37.2">3</text>
<text x="62" y="38.4">4</text>
<text x="62" y="39.7">5</text>
<text x="62" y="41">6</text>
<text x="79.6" y="39.7">10</text>
<text x="79.6" y="38.4">11</text>
<text x="79.6" y="37.2">12</text>
<text x="62" y="42.2">7</text>
<text x="62" y="43.5">8</text>
<text x="62" y="44.8">9</text>
<text x="67.7" y="87.3">1</text>
<text x="67.7" y="88.6">2</text>
<text x="67.7" y="89.9">3</text>
<text x="67.7" y="91.1">4</text>
<text x="67.7" y="92.4">5</text>
<text x="67.7" y="93.7">6</text>
<text x="67.7" y="95">7</text>
<text x="80.3" y="91.1">11</text>
<text x="80.3" y="92.4">12</text>
<text x="80.3" y="93.7">13</text>
<text x="80.3" y="95">14</text>
<text x="67.1" y="98.8">10</text>
<text x="67.7" y="96.2">8</text>
<text x="67.7" y="97.5">9</text>
</g>
<g font-size="1.1" fill="#004080">
<text x="178.4" y="19">VCC</text>
<text x="178.4" y="20.2">GND1</text>
<text x="178.4" y="21.5">RESET</text>
<text x="178.4" y="22.8">VPP</text>
<text x="187.6" y="22.8">NC3</text>
<text x="187.6" y="21.5">NC4</text>
<text x="178.4" y="24">CLK</text>
<text x="178.4" y="25.3">I_O</text>
<text x="178.4" y="26.6">NC1</text>
<text x="178.4" y="27.9">NC2</text>
<text x="178.4" y="29.1">GND2</text>
<text x="64.1" y="35.5">DAT2</text>
<text x="178.4" y="30.4">CH-PWR</text>
<text x="64.1" y="36.7">DAT3/CS</text>
<text x="64.1" y="38">CMD/DI</text>
<text x="64.1" y="39.3">VDD</text>
<text x="64.1" y="40.6">CLK/SCK</text>
<text x="64.1" y="41.8">VSS</text>
<text x="73.3" y="40.6">SHIELD4</text>
<text x="73.3" y="39.3">SHIELD3</text>
<text x="73.3" y="38">SHIELD2</text>
<text x="73.3" y="36.7">SHIELD1</text>
<text x="64.1" y="43.1">DAT0/DO</text>
<text x="64.1" y="44.4">DAT1/IRQ</text>
<text x="64.1" y="45.6">CARD_detect</text>
<text x="69.8" y="88.2">USB_DM</text>
<text x="69.8" y="89.5">VBUS</text>
<text x="69.8" y="90.7">USB_DP</text>
<text x="69.8" y="92">TX1</text>
<text x="69.8" y="93.3">ICE_RST</text>
<text x="69.8" y="94.5">RX1</text>
<text x="69.8" y="95.8">USB_ID</text>
<text x="75.6" y="92">GND2</text>
<text x="75.6" y="93.3">GND3</text>
<text x="75.6" y="94.5">GND4</text>
<text x="75.6" y="95.8">GND5</text>
<text x="69.8" y="97.1">ACC</text>
<text x="69.8" y="98.3">NC</text>
<text x="69.8" y="99.6">GND</text>
</g>
<text font-size="1.1" fill="#00f" x="185.4" y="28.2">SIM</text>
<g font-size=".9">
<text x="22" y=".9">5</text>
<text x="63.4" y=".9">4</text>
<text x="104.9" y=".9">3</text>
<text x="146.4" y=".9">2</text>
<text x="187.9" y=".9">1</text>
<text x=".3" y="20.3">D</text>
<text x="209" y="20.3">D</text>
<text x=".3" y="56.7">C</text>
<text x="209" y="56.7">C</text>
<text x=".3" y="93.2">B</text>
<text x="209" y="93.2">B</text>
<text x=".3" y="129.7">A</text>
<text x="209" y="129.7">A</text>
<text x="22" y="148.1">5</text>
<text x="63.4" y="148.1">4</text>
<text x="104.9" y="148.1">3</text>
<text x="146.4" y="148.1">2</text>
<text x="187.9" y="148.1">1</text>
</g>
</svg>
